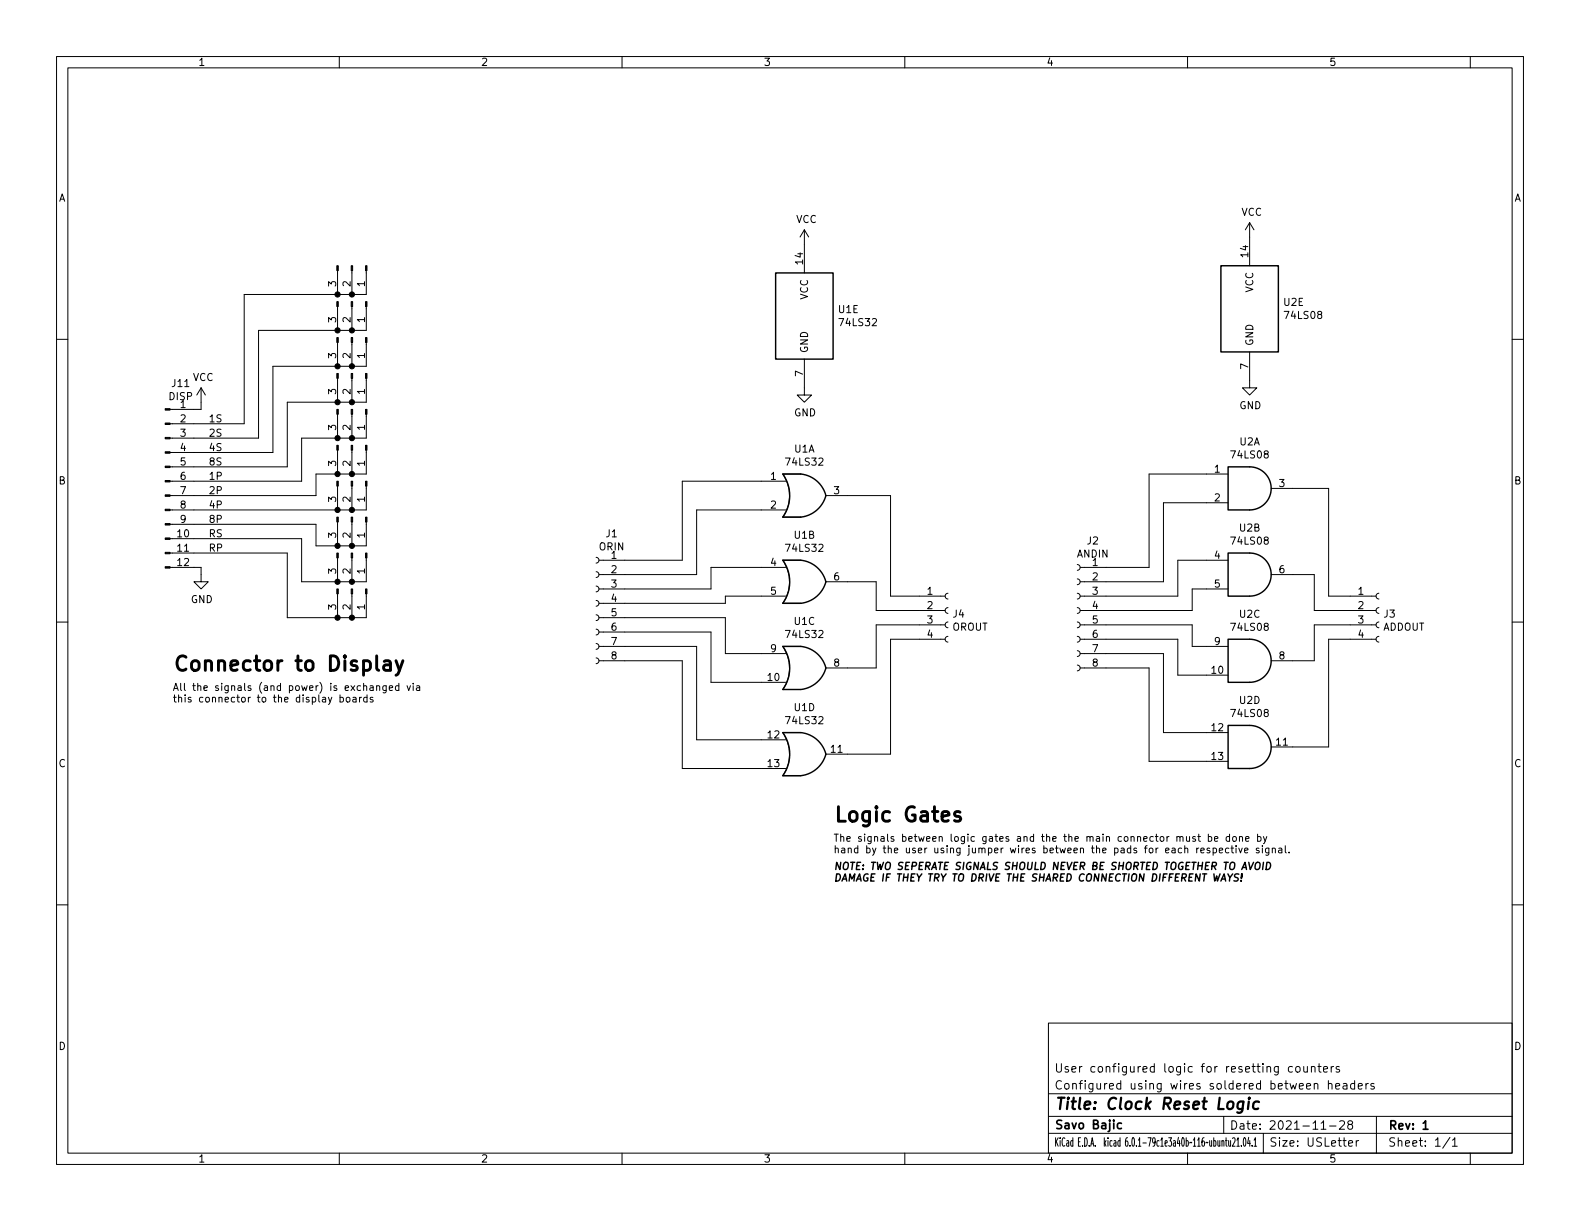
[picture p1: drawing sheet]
<svg xmlns="http://www.w3.org/2000/svg" width="279mm" height="216mm" viewBox="0 0 279 216" stroke-linecap="round" stroke-linejoin="round" font-family="sans-serif">
<g fill="none" stroke="#000" stroke-width=".18">
<path d="M10 10h259.4v195.9h-259.4zM12 12h255.4v191.9h-255.4zM60 10v2M110 10v2M160 10v2M210 10v2M260 10v2M221 39.4v7.6M221 39.4l-.8 1.2M221 39.4l.7 1.2M10 60h2M59.7 47.9v4.2"/>
<path d="M59.7 54.2v4.2M62.2 47.9v4.2M62.2 54.2v4.2M64.8 47.9v4.2h-21.6v22.8h-13.1M64.8 54.2v4.2h-19.1v19.1h-15.6M142.2 40.6v7.7M142.2 40.6l-.7 1.3M142.2 40.6l.8 1.3M267.4 60h2M35.6 68.6v3.8h-5.5M35.6 68.6l-.8 1.3M35.6 68.6l.7 1.3"/>
<path d="M59.7 60.6v4.2M59.7 66.9v4.2M59.7 73.3v4.2M59.7 79.6v4.2M62.2 60.6v4.2M62.2 66.9v4.2M62.2 73.3v4.2M62.2 79.6v4.2M64.8 60.6v4.2h-16.5v15.2h-18.2M64.8 66.9v4.2h-14v11.5h-20.7M64.8 73.3v4.2h-11.5v7.6h-23.2M64.8 79.6v4.2h-8.9v3.8h-25.8"/>
<path d="M142.2 63.5v6.4h1.3l-1.3 1.2-1.2-1.2h1.2M221 62.2v6.4h1.2l-1.2 1.3-1.3-1.3h1.3M30.1 95.3h23.2v7.6h11.5v-4.2M30.1 97.8h20.7v11.4h14v-4.2M59.7 86v4.2M59.7 92.3v4.2M59.7 98.7v4.2M62.2 86v4.2M62.2 92.3v4.2M62.2 98.7v4.2M64.8 86v4.2h-34.7M64.8 92.3v4.2h-8.9v-3.8h-25.8"/>
<path d="M105.4 98.6l.4 .1 .1 .4-.1 .3-.4 .2M138.9 90.2h-15.7v11.4h-17.3M138.9 85.1h-18.3v14h-14.7M141.6 99.1h-3.2a6.6 6.6 0 0 1 0 7.6h3.2M141.6 83.8h-3.2a6.6 6.6 0 0 1 0 7.6h3.2M146 87.6h11.5v17.8h9.6M190.5 99.8l.4 .2 .1 .3-.1 .4-.4 .1M217.2 99.1h-8.9v6.3h-17.3M217.2 88.9h-11.5v14h-14.7M217.2 83.8h-14v16.5h-12.2M224.8 86.4h10.1v19h8.4M10 110h2"/>
<path d="M30.1 100.3h5.5v2.6h1.2l-1.2 1.2-1.3-1.2h1.3M59.7 105v4.2M62.2 105v4.2M105.4 116.3l.4 .2 .1 .3-.1 .4-.4 .1M105.4 113.8l.4 .1 .1 .4-.1 .4-.4 .1M105.4 111.3l.4 .1 .1 .4-.1 .3-.4 .2M105.4 108.7l.4 .2 .1 .3-.1 .4-.4 .1M105.4 106.2l.4 .1 .1 .4-.1 .3-.4 .2M105.4 103.6l.4 .2 .1 .3-.1 .4-.4 .1M105.4 101.1l.4 .1 .1 .4-.1 .4-.4 .1M105.9 109.2h22.4v6.4h10.6M105.9 116.8h14.7v19.1h18.3"/>
<path d="M105.9 114.3h17.3v16.5h15.7M105.9 111.8h19.8v8.9h13.2M138.9 105.4h-10.6v1.3h-22.4M138.9 100.3h-13.2v3.8h-19.8M141.6 114.3h-3.2a6.6 6.6 0 0 1 0 7.6h3.2M146 102.9h8.9v5.1h12.2M167.1 110.5h-12.2v7.6h-8.9M167.1 113h-9.6v20.4h-11.5M167.6 112.5l-.3 .2-.2 .3 .2 .4 .3 .1M167.6 110l-.3 .1-.2 .4 .2 .3 .3 .2M167.6 107.4l-.3 .2-.2 .4 .2 .3 .3 .2M167.6 104.9l-.3 .2-.2 .3 .2 .4 .3 .1"/>
<path d="M190.5 117.6l.4 .2 .1 .3-.1 .4-.4 .1M190.5 115.1l.4 .1 .1 .4-.1 .3-.4 .2M190.5 112.5l.4 .2 .1 .3-.1 .4-.4 .1M190.5 110l.4 .1 .1 .4-.1 .3-.4 .2M190.5 107.4l.4 .2 .1 .3-.1 .4-.4 .2M190.5 104.9l.4 .2 .1 .3-.1 .4-.4 .1M190.5 102.4l.4 .1 .1 .4-.1 .3-.4 .2M191 115.6h14.7v13.9h11.5M191 118.1h12.2v16.5h14M191 113h17.3v6.4h8.9M191 110.5h19.8v3.8h6.4M217.2 104.1h-6.4v3.9h-19.8"/>
<path d="M224.8 101.6h7.6v6.4h10.9M243.3 113h-8.4v19.1h-10.1M243.3 110.5h-10.9v6.3h-7.6M243.8 112.5l-.3 .2-.2 .3 .2 .4 .3 .1M243.8 110l-.3 .1-.2 .4 .2 .3 .3 .2M243.8 107.4l-.3 .2-.2 .4 .2 .3 .3 .2M243.8 104.9l-.3 .2-.2 .3 .2 .4 .3 .1M267.4 110h2M60.1 123.4l.4-.1 .2 .2-.1 .6h-.5M60.1 122.9v1.2M61.3 123.4l.3-.1 .3 .2v.4l-.3 .2h-.3l-.1-.2zM62.4 123.4h.5l.1 .7"/>
<path d="M63 123.6l-.5 .1-.1 .1 .1 .3h.5M63.6 123.3v.8M63.9 123.3l-.3 .2M64.9 123.4l-.4-.1-.2 .2 .1 .6h.5M64.9 122.9v1.2M65.5 121.3h.4l.1 .8M65.9 123.4l-.3-.1-.1 .2v.2l.4 .1v.3h-.4M66 121.6h-.4l-.2 .2 .2 .3 .4-.1M66.6 121.4l.2-.2 .3 .1v.8M66.6 121.2v.9M68.3 121.2v1.1l-.2 .2h-.4M68.3 121.3l-.4-.1-.2 .3 .1 .5h.5"/>
<path d="M68.8 121.7l.6-.1v-.3l-.4-.1-.2 .2 .1 .6h.5M70.5 121.3l-.3-.1-.3 .3 .1 .5h.5M70.5 120.8v1.3M72 121.2l.3 .9 .3-.9M73.1 120.8v.1M73.1 121.2v.9M73.7 121.3h.5v.8M74.2 121.6h-.4l-.2 .2 .2 .3 .4-.1M141.6 129.5h-3.2a6.6 6.6 0 0 1 0 7.7h3.2M10 160h2M208.1 148l.2-.1 .3 .1 .1 .8M208.7 148.1l.1-.2 .3 .1 .1 .8"/>
<path d="M209.8 147.9l.1 .8 .3 .1 .2-.2M210.4 147.9v.9M211.4 148l-.3-.1-.2 .2 .1 .2 .4 .1v.3h-.5M211.8 147.9h.5M212 147.5v1.1l.3 .2M212 150l-.4 .2M212.3 150.4l.7-.1-.1-.3h-.4l-.2 .1 .1 .6h.5M213.7 148l.3-.1 .3 .3-.1 .5h-.5M213.7 147.5v1.3M213.9 150h-.3l-.2 .1 .1 .2 .4 .1v.3h-.5M214.5 150h.4l.2 .2-.1 .5h-.5M214.5 150v1.2"/>
<path d="M214.8 148.3l.6-.1-.1-.2-.4-.1-.1 .2v.6h.5M215.6 150.4l.6-.1v-.3h-.4l-.2 .1 .1 .6h.5M217.3 150h-.4l-.2 .2 .1 .5h.5M217.4 148l-.3-.1-.3 .3 .1 .5h.5M217.4 147.5v1.3M217.7 150h.5M217.9 149.5v1.1l.3 .2M218.1 148l.3-.1 .2 .3v.3l-.2 .3-.3-.1-.1-.2zM218.6 149.5v.2M218.6 150v.8M219.1 150l.3 .8 .3-.8M219.2 148l.2-.1 .3 .1v.8"/>
<path d="M219.2 147.9v.9M220.1 150.4l.6-.1-.1-.3h-.3l-.2 .1v.6h.5M220.3 148.3l.6-.1-.1-.2-.3-.1-.2 .2v.6h.5M222.4 148l.3-.1 .3 .3-.1 .5h-.5M222.4 147.5v1.3M222.6 150h-.3l-.2 .1 .1 .2 .4 .1v.3h-.5M223.2 149.5v.2M223.2 150v.8M223.4 147.9l.3 .9M224 147.9l-.4 1.2-.2 .1M224.4 150v1l-.3 .2h-.3M224.4 150h-.4l-.2 .2 .1 .5h.5"/>
<path d="M225 150.1l.2-.1h.3v.8M225 150v.8M226.1 150h.5l.1 .8M226.7 150.3h-.4l-.2 .2 .2 .3 .4-.1M227.3 149.5v1.1l.2 .2M228 150.7v.1M267.4 160h2M185.4 180.9h82v23h-82zM185.4 197.4h82M185.4 193.4h82M216.4 197.4v3M228.5 188.7l-.4-.1-.3 .3v.4l.2 .2h.5"/>
<path d="M229.2 188.7l.2-.1 .4 .1 .1 .6-.1 .2-.4 .1-.2-.2zM230.5 188.6l.1 .9 .4 .1 .2-.2M231.2 188.6v1M231.9 188.7l.2-.1 .4 .1v.9M231.9 188.6v1M233 188.6h.6M233.3 188.1v1.3l.3 .2M233.6 199.7h.9M234 189.1l.8-.2-.1-.2-.4-.1-.3 .2 .1 .7h.6M234.9 191.7l.2-.1 .4 .1v.9M234.9 191.1v1.5M235.1 199.1h1.2"/>
<path d="M235.4 188.6v1M235.8 188.6l-.3 .1-.1 .2M236.2 192.1l.7-.2-.1-.2-.4-.1-.2 .2 .1 .7h.5M236.8 188.7l-.3-.1-.2 .2v.2l.5 .1v.4h-.5M236.9 198.3l.6-.1 .2 .1 .1 .3-1 1.1h1M237.5 191.7h.6l.1 .9M238.2 191.9l-.5 .1a.29 .29 0 0 0-.2 .3 .29 .29 0 0 0 .2 .3l.5-.1M238.6 198.8l-.3-.3 .1-.2 .2-.1h.4l.2 .3-.1 .2-.6 .2-.2 .2 .1 .4 .2 .2h.3l.3-.3-.1-.4-.2-.2M239.5 191.7l-.4-.1-.3 .3v.4l.2 .2h.5M239.5 191.1v1.5M240.2 192.1l.7-.2-.1-.2-.4-.1-.2 .2 .1 .7h.5M241.5 191.6v1"/>
<path d="M242 191.6l-.3 .1-.2 .2M243 191.7l-.4-.1-.2 .2 .1 .2 .5 .2v.3h-.6M243.4 197.4v6.5M60 203.9v2M110 203.9v2M160 203.9v2M185.4 200.4h82M210 203.9v2M216.1 201.8l.1-.1h.2v1M216.7 201.7h.3M216.8 201.2v1.3l.2 .2M217.3 201.7v.9l.2 .1 .1-.2"/>
<path d="M217.6 201.7v1M218 201.3l.3-.1 .1 .4-.5 1.1h.5M218.7 201.6l.2-.4v1.5M218.7 202.7h.5M219.5 202.5v.2M220 201.2h.1a1.14 1.14 0 0 1 0 1.5 1.63 1.63 0 0 1-.1-1.5zM220.8 201.1l-.2 1.1h.5M221 201.7v1M221.4 202.5v.2M221.8 201.6l.2-.4v1.5M221.8 202.7h.4M223.4 200.4v3.5"/>
<path d="M238.5 202.2l.7-.2-.1-.3h-.4l-.2 .2v.7h.6M239.8 201.7v1M240.3 201.7h-.3l-.2 .3M256.4 201.1l-1.3 1.9M256.8 201.6l.5-.4v1.5M256.8 202.7h.9M260 203.9v2"/>
</g>
<path d="M198.3 198.6h-.4l-.3 .3v.4l.1 .2h.6M251.7 198.6l.4-.4v1.5M251.7 199.7h.8" fill="none" stroke="#000" stroke-width=".3"/>
<path d="M219.9 194.9a.66 .66 0 0 0-1 .3l-.1 .5 .2 .3 .1 .1 .6-.1M219.9 194.8l-.2 1.6a.6 .6 0 0 1-.9 .3M220.8 194.8l-.1 1.3M220.9 194.1l-.1 .1 .1 .1 .1-.1-.1-.1v.2M222.6 194.9a.66 .66 0 0 0-1 .3v.5l.1 .3 .2 .1 .6-.1" fill="none" stroke="#000" stroke-width=".4"/>
<g fill="none" stroke="#000" stroke-width=".25">
<path d="M137.2 48.3h10.1v15.2h-10.1zM215.9 47h10.2v15.2h-10.2zM141.6 99.1h-3.2a6.6 6.6 0 0 1 0 7.6h3.2M141.6 83.8h-3.2a6.6 6.6 0 0 1 0 7.6h3.2M141.6 99.1a5.1 5.1 0 0 1 4.4 3.8 5.2 5.2 0 0 1-4.4 3.8M141.6 83.8a5.1 5.1 0 0 1 4.4 3.8 5.2 5.2 0 0 1-4.4 3.8M217.2 82.6h3.8a3.8 3.8 0 0 1 3.8 3.8 3.8 3.8 0 0 1-3.8 3.8h-3.8zM217.2 97.8h3.8a3.8 3.8 0 0 1 3.8 3.8 3.8 3.8 0 0 1-3.8 3.8h-3.8zM138.4 114.3h3.2M138.4 114.3a6.6 6.6 0 0 1 0 7.6h3.2M141.6 114.3a5.1 5.1 0 0 1 4.4 3.8 5.2 5.2 0 0 1-4.4 3.8M217.2 113h3.8a3.8 3.8 0 0 1 3.8 3.8 3.8 3.8 0 0 1-3.8 3.9h-3.8z"/>
<path d="M138.4 137.2h3.2M141.6 129.5h-3.2a6.6 6.6 0 0 1 0 7.7M141.6 129.5a5.1 5.1 0 0 1 4.4 3.9 5.2 5.2 0 0 1-4.4 3.8M217.2 128.3h3.8a3.8 3.8 0 0 1 3.8 3.8 3.8 3.8 0 0 1-3.8 3.8h-3.8zM217.1 154.5l.4 .7 .5-.7M217.5 155.2l-.1 .6M219.1 154.6l-.5-.1-.2 .1-.1 .4 .6 .2v.4l-.2 .2-.5-.1M219.5 155.7v.1M219.6 154.5l-.1 .8M222.1 152.7l.2-.2h.4a.75 .75 0 0 1-.5 1.2h-.1a.95 .95 0 0 1 0-1zM223.4 152.5l-.1 1.2M224 152.5a.63 .63 0 0 1 .7 .4 .63 .63 0 0 1-.3 .8h-.5z"/>
</g>
<g fill="#000" stroke="#000" stroke-width=".18">
<path d="M59.6 47h.2v.9h-.2zM59.6 53.3h.2v.9h-.2zM62.1 47h.3v.9h-.3zM62.1 53.3h.3v.9h-.3zM64.6 47h.3v.9h-.3zM64.6 53.3h.3v.9h-.3zM29.2 79.9h.9v.2h-.9zM29.2 77.3h.9v.3h-.9zM29.2 74.8h.9v.3h-.9zM29.2 72.3h.9v.2h-.9zM59.6 72.4h.2v.9h-.2zM59.6 66h.2v.9h-.2z"/>
<path d="M59.6 59.7h.2v.9h-.2zM59.6 78.7h.2v.9h-.2zM62.1 72.4h.3v.9h-.3zM62.1 66h.3v.9h-.3zM62.1 59.7h.3v.9h-.3zM62.1 78.7h.3v.9h-.3zM64.6 72.4h.3v.9h-.3zM64.6 66h.3v.9h-.3zM64.6 59.7h.3v.9h-.3zM64.6 78.7h.3v.9h-.3zM29.2 97.7h.9v.2h-.9zM29.2 95.1h.9v.3h-.9z"/>
<path d="M29.2 92.6h.9v.2h-.9zM29.2 90h.9v.3h-.9zM29.2 87.5h.9v.3h-.9zM29.2 85h.9v.2h-.9zM29.2 82.4h.9v.3h-.9zM59.6 85.1h.2v.9h-.2zM59.6 91.4h.2v.9h-.2zM59.6 97.8h.2v.9h-.2zM62.1 85.1h.3v.9h-.3zM62.1 91.4h.3v.9h-.3zM62.1 97.8h.3v.9h-.3zM64.6 85.1h.3v.9h-.3z"/>
<path d="M64.6 91.4h.3v.9h-.3zM64.6 97.8h.3v.9h-.3zM29.2 100.2h.9v.3h-.9zM59.6 104.1h.2v.9h-.2zM62.1 104.1h.3v.9h-.3zM64.6 104.1h.3v.9h-.3z"/>
<circle cx="59.7" cy="58.4" r=".46"/>
<circle cx="59.7" cy="52.1" r=".46"/>
<circle cx="62.2" cy="58.4" r=".46"/>
<circle cx="62.2" cy="52.1" r=".46"/>
<circle cx="59.7" cy="71.1" r=".46"/>
<circle cx="59.7" cy="64.8" r=".46"/>
<circle cx="59.7" cy="77.5" r=".46"/>
<circle cx="62.2" cy="64.8" r=".46"/>
<circle cx="62.2" cy="71.1" r=".46"/>
<circle cx="62.2" cy="77.5" r=".46"/>
<circle cx="59.7" cy="83.8" r=".46"/>
<circle cx="59.7" cy="90.2" r=".46"/>
<circle cx="59.7" cy="96.5" r=".46"/>
<circle cx="62.2" cy="83.8" r=".46"/>
<circle cx="62.2" cy="96.5" r=".46"/>
<circle cx="62.2" cy="90.2" r=".46"/>
<circle cx="59.7" cy="109.2" r=".46"/>
<circle cx="59.7" cy="102.9" r=".46"/>
<circle cx="62.2" cy="102.9" r=".46"/>
<circle cx="62.2" cy="109.2" r=".46"/>
</g>
<path d="M68 117l.2-.2 .7 .2 .2 .2v1.3M69.1 117.4l-.9 .2a.5 .5 0 0 0-.4 .5 .5 .5 0 0 0 .4 .4l.9-.1M70 116.8l.6 1.7M71.2 116.8l-.8 2.4-.4 .2M169.8 143.6l-.6-.1-.4 .4 .1 .3 .9 .3 .1 .2-.1 .4-.3 .1-.7-.1" fill="none" stroke="#000" stroke-width=".51"/>
<g font-size="3.6">
<text x="30.5" y="118.7">Connector to Display</text>
<text x="147.3" y="145.3">Logic Gates</text>
</g>
<text font-size="2.8" x="186.4" y="196.2">Title: Clock Reset Logic</text>
<g font-size="2.1">
<text x="186.4" y="189.7">User configured logic for resetting counters</text>
<text x="186.4" y="192.7">Configured using wires soldered between headers</text>
<text x="186.4" y="199.6">Savo Bajic</text>
<text x="186.4" y="202.7">KiCad E.D.A. kicad 6.0.1-79c1e3a40b~116~ubuntu21.04.1</text>
<text x="217.4" y="199.7">Date: 2021-11-28</text>
<text x="224.4" y="202.7">Size: USLetter</text>
<text x="245.4" y="199.7">Rev: 1</text>
<text x="245.4" y="202.7">Sheet: 1/1</text>
</g>
<g font-size="1.8">
<text x="35" y="11.6">1</text>
<text x="85" y="11.6">2</text>
<text x="135" y="11.6">3</text>
<text x="185" y="11.6">4</text>
<text x="235" y="11.6">5</text>
<text x="10.3" y="35.6">A</text>
<text x="267.7" y="35.6">A</text>
<text x="140.8" y="39.4">VCC</text>
<text x="219.5" y="38.2">VCC</text>
<text x="142" y="46.7" transform="rotate(-90 142 46.7)">14</text>
<text x="220.7" y="45.4" transform="rotate(-90 220.7 45.4)">14</text>
<text x="59.4" y="50.7" transform="rotate(-90 59.4 50.7)">3</text>
<text x="62" y="50.7" transform="rotate(-90 62 50.7)">2</text>
<text x="64.5" y="50.7" transform="rotate(-90 64.5 50.7)">1</text>
<text x="142.9" y="53" transform="rotate(-90 142.9 53)">VCC</text>
<text x="221.6" y="51.7" transform="rotate(-90 221.6 51.7)">VCC</text>
<text x="59.4" y="57" transform="rotate(-90 59.4 57)">3</text>
<text x="62" y="57" transform="rotate(-90 62 57)">2</text>
<text x="64.5" y="57" transform="rotate(-90 64.5 57)">1</text>
<text x="148.3" y="55.3">U1E</text>
<text x="148.6" y="57.7">74LS32</text>
<text x="227" y="54.1">U2E</text>
<text x="227.3" y="56.4">74LS08</text>
<text x="59.4" y="63.4" transform="rotate(-90 59.4 63.4)">3</text>
<text x="62" y="63.4" transform="rotate(-90 62 63.4)">2</text>
<text x="64.5" y="63.4" transform="rotate(-90 64.5 63.4)">1</text>
<text x="142.9" y="62.5" transform="rotate(-90 142.9 62.5)">GND</text>
<text x="220.7" y="65.3" transform="rotate(-90 220.7 65.3)">7</text>
<text x="221.6" y="61.2" transform="rotate(-90 221.6 61.2)">GND</text>
<text x="29.9" y="70.7">DISP</text>
<text x="30.5" y="68.4">J11</text>
<text x="34.1" y="67.4">VCC</text>
<text x="59.4" y="69.7" transform="rotate(-90 59.4 69.7)">3</text>
<text x="62" y="69.7" transform="rotate(-90 62 69.7)">2</text>
<text x="64.5" y="69.7" transform="rotate(-90 64.5 69.7)">1</text>
<text x="142" y="66.5" transform="rotate(-90 142 66.5)">7</text>
<text x="31.9" y="72.1">1</text>
<text x="31.9" y="74.7">2</text>
<text x="31.9" y="77.2">3</text>
<text x="36.8" y="74.7">1S</text>
<text x="36.8" y="77.2">2S</text>
<text x="59.4" y="76.1" transform="rotate(-90 59.4 76.1)">3</text>
<text x="62" y="76.1" transform="rotate(-90 62 76.1)">2</text>
<text x="64.5" y="76.1" transform="rotate(-90 64.5 76.1)">1</text>
<text x="140.4" y="73.6">GND</text>
<text x="219.1" y="72.3">GND</text>
<text x="31.9" y="79.8">4</text>
<text x="31.9" y="82.3">5</text>
<text x="36.8" y="82.3">8S</text>
<text x="36.8" y="79.7">4S</text>
<text x="59.4" y="82.4" transform="rotate(-90 59.4 82.4)">3</text>
<text x="62" y="82.4" transform="rotate(-90 62 82.4)">2</text>
<text x="64.5" y="82.4" transform="rotate(-90 64.5 82.4)">1</text>
<text x="139.1" y="82.3">74LS32</text>
<text x="140.5" y="80">U1A</text>
<text x="214.8" y="83.6">1</text>
<text x="217.9" y="81.1">74LS08</text>
<text x="219.2" y="78.7">U2A</text>
<text x="10.3" y="85.7">B</text>
<text x="31.9" y="84.8">6</text>
<text x="31.9" y="87.4">7</text>
<text x="31.9" y="89.9">8</text>
<text x="36.8" y="84.8">1P</text>
<text x="36.8" y="87.4">2P</text>
<text x="36.8" y="89.9">4P</text>
<text x="59.4" y="88.8" transform="rotate(-90 59.4 88.8)">3</text>
<text x="62" y="88.8" transform="rotate(-90 62 88.8)">2</text>
<text x="64.5" y="88.8" transform="rotate(-90 64.5 88.8)">1</text>
<text x="136.3" y="84.8">1</text>
<text x="136.3" y="89.9">2</text>
<text x="147.5" y="87.4">3</text>
<text x="214.8" y="88.6">2</text>
<text x="226.2" y="86.1">3</text>
<text x="267.7" y="85.7">B</text>
<text x="31.4" y="95">10</text>
<text x="31.9" y="92.5">9</text>
<text x="36.8" y="95">RS</text>
<text x="36.8" y="92.4">8P</text>
<text x="59.4" y="95.1" transform="rotate(-90 59.4 95.1)">3</text>
<text x="62" y="95.1" transform="rotate(-90 62 95.1)">2</text>
<text x="64.5" y="95.1" transform="rotate(-90 64.5 95.1)">1</text>
<text x="107.2" y="95">J1</text>
<text x="140.5" y="95.2">U1B</text>
<text x="219.2" y="94">U2B</text>
<text x="31.4" y="97.5">11</text>
<text x="31.4" y="100.1">12</text>
<text x="36.8" y="97.5">RP</text>
<text x="59.4" y="101.5" transform="rotate(-90 59.4 101.5)">3</text>
<text x="62" y="101.5" transform="rotate(-90 62 101.5)">2</text>
<text x="64.5" y="101.5" transform="rotate(-90 64.5 101.5)">1</text>
<text x="105.9" y="97.3">ORIN</text>
<text x="108.1" y="98.8">1</text>
<text x="108.1" y="101.3">2</text>
<text x="136.3" y="100.1">4</text>
<text x="139.1" y="97.6">74LS32</text>
<text x="190.4" y="98.6">ANDIN</text>
<text x="192.3" y="96.3">J2</text>
<text x="193.2" y="100.1">1</text>
<text x="214.8" y="98.8">4</text>
<text x="217.9" y="96.3">74LS08</text>
<text x="226.2" y="101.3">6</text>
<text x="33.7" y="106.6">GND</text>
<text x="59.4" y="107.8" transform="rotate(-90 59.4 107.8)">3</text>
<text x="62" y="107.8" transform="rotate(-90 62 107.8)">2</text>
<text x="64.5" y="107.8" transform="rotate(-90 64.5 107.8)">1</text>
<text x="108.1" y="103.9">3</text>
<text x="108.1" y="106.4">4</text>
<text x="136.3" y="105.2">5</text>
<text x="147.5" y="102.6">6</text>
<text x="164" y="105.2">1</text>
<text x="164" y="107.7">2</text>
<text x="193.2" y="102.6">2</text>
<text x="193.2" y="105.2">3</text>
<text x="193.2" y="107.7">4</text>
<text x="214.8" y="103.9">5</text>
<text x="240.2" y="105.2">1</text>
<text x="240.2" y="107.7">2</text>
<text x="108.1" y="109">5</text>
<text x="108.1" y="111.5">6</text>
<text x="139.1" y="112.8">74LS32</text>
<text x="140.5" y="110.5">U1C</text>
<text x="164" y="110.2">3</text>
<text x="164" y="112.8">4</text>
<text x="168.4" y="111.5">OROUT</text>
<text x="168.5" y="109.2">J4</text>
<text x="193.2" y="110.2">5</text>
<text x="193.2" y="112.8">6</text>
<text x="217.9" y="111.5">74LS08</text>
<text x="219.2" y="109.2">U2C</text>
<text x="240.2" y="110.2">3</text>
<text x="240.2" y="112.8">4</text>
<text x="244.5" y="111.5">ADDOUT</text>
<text x="244.7" y="109.2">J3</text>
<text x="108.1" y="114">7</text>
<text x="108.1" y="116.6">8</text>
<text x="136.3" y="115.3">9</text>
<text x="147.5" y="117.9">8</text>
<text x="193.2" y="115.3">7</text>
<text x="193.2" y="117.9">8</text>
<text x="214.3" y="119.1">10</text>
<text x="214.8" y="114">9</text>
<text x="226.2" y="116.6">8</text>
<text x="30.5" y="122.2">All the signals (and power) is exchanged via</text>
<text x="30.5" y="124.2">this connector to the display boards</text>
<text x="135.8" y="120.4">10</text>
<text x="140.5" y="125.7">U1D</text>
<text x="219.2" y="124.5">U2D</text>
<text x="135.8" y="130.6">12</text>
<text x="139.1" y="128">74LS32</text>
<text x="214.3" y="129.3">12</text>
<text x="217.9" y="126.8">74LS08</text>
<text x="225.7" y="131.8">11</text>
<text x="10.3" y="135.6">C</text>
<text x="135.8" y="135.6">13</text>
<text x="147" y="133.1">11</text>
<text x="214.3" y="134.4">13</text>
<text x="267.7" y="135.6">C</text>
<text x="147.3" y="148.8">The signals between logic gates and the the main connector must be done by</text>
<text x="147.3" y="153.8">NOTE: TWO SEPERATE SIGNALS SHOULD NEVER BE SHORTED TOGETHER TO AVOID</text>
<text x="147.3" y="155.9">DAMAGE IF THEY TRY TO DRIVE THE SHARED CONNECTION DIFFERENT WAYS!</text>
<text x="147.3" y="150.9">hand by the user using jumper wires between the pads for each respective signal.</text>
<text x="10.3" y="185.7">D</text>
<text x="267.7" y="185.7">D</text>
<text x="35" y="205.6">1</text>
<text x="85" y="205.6">2</text>
<text x="135" y="205.6">3</text>
<text x="185" y="205.6">4</text>
<text x="235" y="205.6">5</text>
</g>
</svg>
